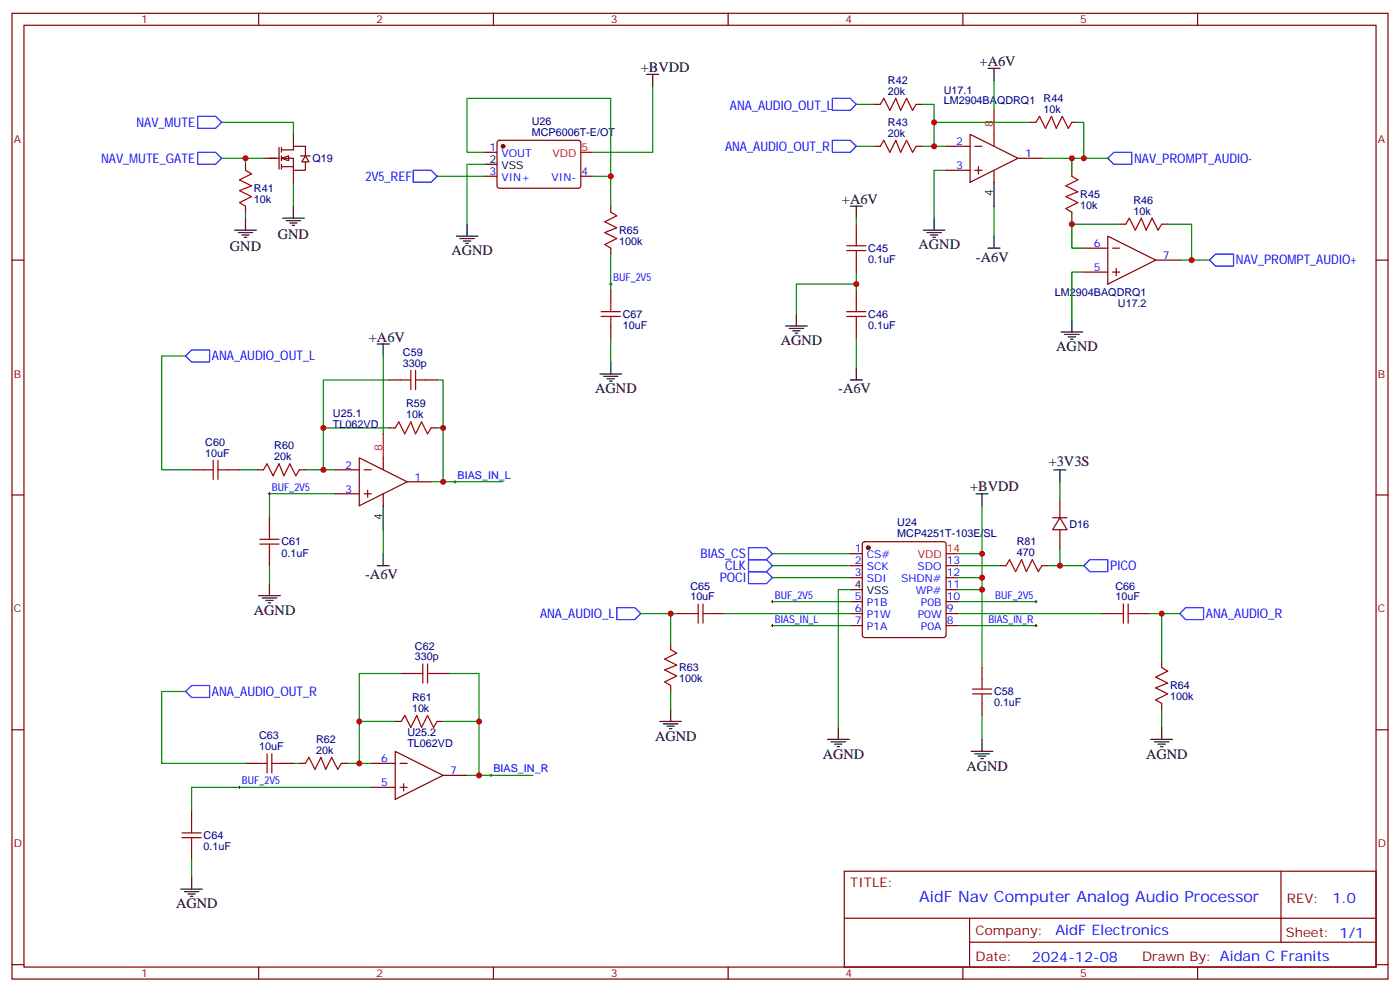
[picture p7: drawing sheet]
<svg xmlns="http://www.w3.org/2000/svg" width="412mm" height="292mm" viewBox="0 0 412 292" stroke-linecap="round" stroke-linejoin="round" font-family="sans-serif">
<g fill="none" stroke="#870000" stroke-width=".35">
<path d="M3.5 3.9h405.4v284.4h-405.4zM7.1 7.4h398.2v277.3h-398.2zM76.2 3.9v3.5M145.3 3.9v3.5M214.5 3.9v3.5M283.6 3.9v3.5M352.8 3.9v3.5M72.3 48.4v1.7M3.5 76.6h3.6M72.3 60.7v1.8M405.3 76.6h3.6M3.5 145.7h3.6"/>
<path d="M405.3 145.7h3.6M3.5 214.9h3.6M405.3 214.9h3.6M248.7 256.5h156.6v28.2h-156.6zM377.3 256.5v20.9M248.7 270.4h156.5M285.6 277.4h119.6M285.6 270.4v14.1M3.5 284h3.6M76.2 284.7v3.6M145.3 284.7v3.6M214.5 284.7v3.6"/>
<path d="M283.6 284.7v3.6M352.8 284.7v3.6M405.3 284h3.6"/>
</g>
<path d="M58.2 34.3h5.3l1.8 1.7-1.8 1.8h-5.3zM54.7 104.8l1.7-1.8h5.3v3.6h-5.3zM54.7 203.6l1.7-1.8h5.3v3.6h-5.3z" fill="none" stroke="#00f" stroke-width=".35"/>
<path d="M65.3 36h21.1v3.5M72.3 46.6v1.8M86.4 53.7v7M72.3 62.5v1.7" fill="none" stroke="#008700" stroke-width=".35"/>
<path d="M69.1 67.8h6.4M70.2 68.5h4.2M71.3 69.2h2.1M72 69.9h.7M72.3 64.2v3.6M83.3 64.2h6.3M84.3 64.9h4.2M85.4 65.7h2.1M86.1 66.4h.7M86.4 60.7v3.5" fill="none" stroke="#000" stroke-width=".35"/>
<path d="M72.3 50.1l1.8 1.1-3.5 1.8 3.5 1.7-3.5 1.4 3.5 1.8-3.5 1.8 1.7 1" fill="none" stroke="#a10000" stroke-width=".35"/>
<g fill="#fff" stroke="#870000" stroke-width=".35">
<path d="M82.9 46.6l2.1-.7v1.4z"/>
<path d="M90 45.9l1 1.8h-2.1z"/>
</g>
<g fill="none" stroke="#870000" stroke-width=".35">
<path d="M86.4 39.5v3.6M257.5 30.7h1.8M269.9 30.7h1.7M285.8 39.5l14.1 7.1-14.1 7.1zM292.8 39.5v3.6M303.4 36h1.8M315.7 36h1.8M77.6 46.6h4.6M82.2 43.4v6.4M82.9 44.1h3.5v-1h3.6v2.8M82.9 46.6h3.5v3.5h3.6v-2.4M82.9 49.1h3.5"/>
<path d="M82.9 43.4v1.4M82.9 45.9v1.4M82.9 48.4v1.4M86.4 50.1v3.6M88.5 45.9h2.9M142.9 44.8h3.5M142.9 51.9h3.5M146.6 41.5l.5-.2 23.6 .1 .4 .6-.1 13-.6 .4h-23.6l-.4-.7v-12.7zM171.1 51.9h3.5M257.5 43.1h1.8M269.9 43.1h1.7M278.7 50.1h7.1"/>
<path d="M278.7 43.1h7.1M287.2 50.1h2.1M287.2 43.1h2.1M288.2 49.1v2.1M292.8 50.1v3.6M299.9 46.6h7M315.7 50.1v1.8M179.9 60.7v1.8M179.9 73.1v1.7M252.2 66v3.5M252.2 76.6v3.5M315.7 62.5v1.7"/>
<path d="M319.3 73.1h7M326.3 69.5l14.1 7.1-14.1 7zM327.7 73.1h2.1M328.8 79.1v2.1M329.8 66h1.8M340.4 76.6h7.1M342.2 66h1.8M179.9 85.4v3.5M179.9 96v3.5M252.2 85.4v3.5M252.2 96v3.5M319.3 80.1h7"/>
<path d="M327.7 80.1h2.1M114.7 111.9h3.5M125.2 111.9h3.6M56.4 138.3h3.6M67 138.3h3.6M75.8 138.3h1.8M88.2 138.3h1.8M98.8 138.3h7M105.8 134.8l14.1 7.1-14.1 7zM107.2 138.3h2.2M112.9 134.8v3.5M114.7 126h1.7"/>
<path d="M127 126h1.8M79.4 152.4v3.6M98.8 145.4h7M107.2 145.4h2.2M108.3 144.3v2.1M112.9 145.4v3.5M119.9 141.9h7.1M254.2 159.7l.5-.2h23.3l.5 .2 .2 .5v26.8l-.2 .5-.5 .2h-23.3l-.5-.2-.2-.5v-26.8zM310.1 152.4h4.2M312.2 152.4l2.1 3.6h-4.2zM312.2 147.1v5.3M312.2 156v5.3"/>
<path d="M79.4 163v3.5M250.5 163h3.5M250.5 166.5h3.5M250.5 170.1h3.5M250.5 177.1h3.5M278.7 166.5h3.5M278.7 170.1h3.5M278.7 177.1h3.5M278.7 173.6h3.5M294.6 166.5h1.7M306.9 166.5h1.8M118.2 198.3h3.5"/>
<path d="M128.8 198.3h3.5M197.6 189.5v1.7M199.3 180.7h3.5M209.9 180.7h3.5M250.5 180.7h3.5M250.5 184.2h3.5M278.7 180.7h3.5M278.7 184.2h3.5M289.3 196.5v3.6M324.6 180.7h3.5M335.1 180.7h3.6M342.2 194.8v1.7"/>
<path d="M116.4 212.4h1.8M128.8 212.4h1.7M197.6 201.8v1.8M289.3 207.1v3.5M342.2 207.1v1.8M56.4 238.9v3.5M72.3 224.8h3.5M82.9 224.8h3.5M88.2 224.8h1.8M100.5 224.8h1.8M109.4 224.8h7M109.4 231.8h7"/>
<path d="M116.4 221.2l14.1 7.1-14.1 7zM117.8 224.8h2.1M117.8 231.8h2.1M118.9 230.8v2.1M130.5 228.3h7.1M56.4 249.4v3.6"/>
</g>
<g fill="none" stroke="#008700" stroke-width=".35">
<path d="M192.3 25.4v19.4h-17.7M252.2 30.7h5.3M271.6 30.7h3.6v12.4M275.2 36h28.2M292.8 23.7v8.8M317.5 36h1.8v10.6h-12.4M65.3 46.6h12.3M128.8 51.9h14.1M142.9 48.4h-5.3v17.6M142.9 44.8h-5.3v-15.8h42.3v22.9h-5.3M179.9 51.9v8.8M252.2 43.1h5.3"/>
<path d="M271.6 43.1h7.1M278.7 50.1h-3.5v14.1M315.7 46.6v3.5M319.3 46.6h7M179.9 74.8v10.6M252.2 64.2v1.8M292.8 60.7v8.8M315.7 64.2v8.9h3.6M315.7 66h14.1M344 66h7v10.6M347.5 76.6h8.8M179.9 99.5v7.1"/>
<path d="M252.2 83.6h-17.6v8.9M252.2 80.1v5.3M252.2 99.5v8.8M319.3 80.1h-3.6v14.1M54.7 104.8h-7.1v33.5h8.8M112.9 104.8v22.9M114.7 111.9h-19.5v14.1M128.8 111.9h1.7v14.1M70.6 138.3h5.2M90 138.3h5.2M114.7 126h-19.5v12.3h3.6M128.8 126h1.7v15.9h-3.5"/>
<path d="M98.8 145.4h-19.4v7M112.9 156v7M130.5 141.9h17.7M289.3 148.9v14.1h-7.1M312.2 141.9v5.2M79.4 166.5v5.3M227.5 163h23M227.5 170.1h23M227.5 166.5h23M227.5 177.1h23M250.5 173.6h-3.6v40.6M282.2 170.1h7.1"/>
<path d="M282.2 166.5h12.4M282.2 177.1h23M289.3 163v10.6h-7.1M289.3 173.6v22.9M308.7 166.5h10.6M312.2 161.3v5.2M118.2 198.3h-12.4v26.5M132.3 198.3h8.8v14.1M188.7 180.7h10.6M197.6 180.7v8.8M213.4 180.7h37.1M227.5 184.2h23"/>
<path d="M282.2 184.2h23M282.2 180.7h42.4M338.7 180.7h8.8M342.2 180.7v14.1M54.7 203.6h-7.1v21.2h24.7M105.8 212.4h10.6M130.5 212.4h10.6v15.9h-3.5M197.6 203.6v5.3M289.3 210.6v7.1M342.2 208.9v5.3M86.4 224.8h1.8M102.3 224.8h7.1"/>
<path d="M109.4 231.8h-53v7.1M141.1 228.3h15.9M56.4 253v5.3"/>
</g>
<path d="M245.2 29h5.3l1.7 1.7-1.7 1.8h-5.3zM58.2 44.8h5.3l1.8 1.8-1.8 1.8h-5.3zM121.7 50.1h5.3l1.8 1.8-1.8 1.8h-5.3zM245.2 41.3h5.3l1.7 1.8-1.7 1.7h-5.3zM326.3 46.6l1.8-1.8h5.3v3.6h-5.3zM356.3 76.6l1.8-1.8h5.3v3.6h-5.3zM181.7 178.9h5.3l1.7 1.8-1.7 1.7h-5.3zM220.5 161.3h5.3l1.7 1.7-1.7 1.8h-5.3zM220.5 164.8h5.3l1.7 1.7-1.7 1.8h-5.3zM220.5 168.3h5.3l1.7 1.8-1.7 1.7h-5.3zM321 164.8h5.3v3.5h-5.3l-1.7-1.8zM347.5 180.7l1.7-1.8h5.3v3.5h-5.3z" fill="none" stroke="#00f" stroke-width=".35"/>
<path d="M292.8 32.5v7M171.1 44.8h3.5M112.9 127.7v7.1M278.7 163h3.5" fill="none" stroke="#f00" stroke-width=".35"/>
<g fill="none" stroke="#000" stroke-width=".35">
<path d="M190.5 21.9h3.5M192.3 21.9v3.5M291 20.1h3.6M292.8 20.1v3.6M142.9 48.4h3.5M292.8 53.7v7M134.4 69.5h6.4M135.5 70.2h4.2M136.5 70.9h2.1M137.2 71.6h.7M137.6 66v3.5M250.5 60.7h3.5"/>
<path d="M252.2 60.7v3.5M272 67.8h6.3M273 68.5h4.3M274.1 69.2h2.1M274.8 69.9h.7M275.2 64.2v3.6M291 73.1h3.6M292.8 69.5v3.6M231.4 96h6.4M232.5 96.7h4.2M233.5 97.4h2.2M234.2 98.1h.7"/>
<path d="M234.6 92.5v3.5M312.6 97.8h6.3M313.6 98.5h4.3M314.7 99.2h2.1M315.4 99.9h.7M315.7 94.2v3.6M111.1 101.3h3.6M112.9 101.3v3.5M176.7 110.1h6.4M177.8 110.8h4.2M178.9 111.5h2.1M179.6 112.2h.7"/>
<path d="M179.9 106.6v3.5M250.5 111.9h3.5M252.2 108.3v3.6M310.4 138.3h3.6M312.2 138.3v3.6M112.9 148.9v7.1M287.5 145.4h3.5M289.3 145.4v3.5M76.2 175.4h6.3M77.3 176.1h4.2M78.3 176.8h2.1M79 177.5h.7"/>
<path d="M79.4 171.8v3.6M111.1 166.5h3.6M112.9 163v3.5M250.5 173.6h3.5M194.4 212.4h6.3M195.4 213.1h4.3M196.5 213.8h2.1M197.2 214.5h.7M197.6 208.9v3.5M243.8 217.7h6.3M244.8 218.4h4.3M245.9 219.1h2.1"/>
<path d="M246.6 219.8h.7M246.9 214.2v3.5M289.3 217.7v3.5M339 217.7h6.4M340.1 218.4h4.2M341.1 219.1h2.2M341.8 219.8h.7M342.2 214.2v3.5M286.1 221.2h6.4M287.2 221.9h4.2M288.2 222.6h2.1M288.9 223.3h.7"/>
<path d="M56.4 258.3v3.5M53.3 261.8h6.3M54.3 262.5h4.3M55.4 263.2h2.1M56.1 263.9h.7"/>
</g>
<g fill="none" stroke="#a10000" stroke-width=".35">
<path d="M259.3 30.7l1-1.7 1.8 3.5 1.8-3.5 1.4 3.5 1.8-3.5 1.7 3.5 1.1-1.8M305.2 36l1-1.7 1.8 3.5 1.7-3.5 1.4 3.5 1.8-3.5 1.8 3.5 1-1.8M259.3 43.1l1-1.8 1.8 3.5 1.8-3.5 1.4 3.5 1.8-3.5 1.7 3.5 1.1-1.7M315.7 51.9l1.8 1.1-3.5 1.7 3.5 1.8-3.5 1.4 3.5 1.8-3.5 1.7 1.7 1.1M179.9 62.5l1.8 1-3.5 1.8 3.5 1.8-3.5 1.4 3.5 1.7-3.5 1.8 1.7 1.1M249.4 72.4h5.7M249.4 73.8h5.7M252.2 69.5v2.9M252.2 73.8v2.8M331.6 66l1.1-1.8 1.7 3.6 1.8-3.6 1.4 3.6 1.8-3.6 1.7 3.6 1.1-1.8M177.1 91.8h5.6M177.1 93.2h5.6"/>
<path d="M179.9 88.9v2.9M179.9 93.2v2.8M249.4 91.8h5.7M249.4 93.2h5.7M252.2 88.9v2.9M252.2 93.2v2.8M118.2 111.9h2.8M121 109v5.7M122.4 111.9h2.8M122.4 109v5.7M60 138.3h2.8M62.8 135.5v5.6"/>
<path d="M64.2 135.5v5.6M64.2 138.3h2.8M77.6 138.3l1.1-1.7 1.7 3.5 1.8-3.5 1.4 3.5 1.8-3.5 1.7 3.5 1.1-1.8M116.4 126l1.1-1.8 1.7 3.5 1.8-3.5 1.4 3.5 1.8-3.5 1.7 3.5 1.1-1.7M76.6 158.8h5.6M79.4 156v2.8M76.6 160.2h5.6M79.4 160.2v2.8M205.7 177.8v5.7M207.1 177.8v5.7M296.3 166.5l1.1-1.7 1.8 3.5 1.7-3.5 1.4 3.5 1.8-3.5 1.8 3.5 1-1.8M330.9 177.8v5.7"/>
<path d="M332.3 177.8v5.7M121.7 198.3h2.8M124.5 195.5v5.6M125.9 198.3h2.9M125.9 195.5v5.6M197.6 191.2l1.7 1.1-3.5 1.8 3.5 1.7-3.5 1.4 3.5 1.8-3.5 1.8 1.8 1M202.8 180.7h2.9M207.1 180.7h2.8M328.1 180.7h2.8M332.3 180.7h2.8M342.2 196.5l1.8 1.1-3.6 1.8 3.6 1.7-3.6 1.4 3.6 1.8-3.6 1.8 1.8 1M118.2 212.4l1-1.8 1.8 3.6 1.8-3.6 1.4 3.6 1.7-3.6 1.8 3.6 1.1-1.8"/>
<path d="M286.5 202.9h5.6M286.5 204.3h5.6M289.3 200.1v2.8M289.3 204.3v2.8M75.8 224.8h2.9M78.7 221.9v5.7M80.1 221.9v5.7M80.1 224.8h2.8M90 224.8l1-1.8 1.8 3.5 1.7-3.5 1.5 3.5 1.7-3.5 1.8 3.5 1-1.7M53.6 245.2h5.7M53.6 246.6h5.7M56.4 242.4v2.8"/>
<path d="M56.4 246.6v2.8"/>
</g>
<g fill="#870000" stroke="#870000" stroke-width=".35">
<circle cx="255.8" cy="161.3" r=".53"/>
<circle cx="148.2" cy="43.1" r=".53"/>
</g>
<g fill="none" stroke="#000" stroke-width=".29">
<path d="M179.6 83.6h.7M179.9 83.3v.7M79 145.4h.7M79.4 145v.7M133.7 141.9h.7M134.1 141.5v.7M227.2 177.1h.7M227.5 176.8v.7M304.8 177.1h.7M305.2 176.8v.7M227.2 184.2h.7M227.5 183.8v.7"/>
<path d="M304.8 184.2h.7M305.2 183.8v.7M70.2 231.8h.7M70.6 231.5v.7M144.3 228.3h.7M144.6 227.9v.7"/>
</g>
<g fill="#c00">
<circle cx="72.3" cy="46.6" r=".88"/>
<circle cx="252.2" cy="83.6" r=".88"/>
<circle cx="275.2" cy="43.1" r=".88"/>
<circle cx="275.2" cy="36" r=".88"/>
<circle cx="319.3" cy="46.6" r=".88"/>
<circle cx="315.7" cy="46.6" r=".88"/>
<circle cx="315.7" cy="66" r=".88"/>
<circle cx="351" cy="76.6" r=".88"/>
<circle cx="289.3" cy="163" r=".88"/>
<circle cx="289.3" cy="170.1" r=".88"/>
<circle cx="289.3" cy="173.6" r=".88"/>
<circle cx="130.5" cy="141.9" r=".88"/>
<circle cx="95.3" cy="126" r=".88"/>
<circle cx="130.5" cy="126" r=".88"/>
<circle cx="95.3" cy="138.3" r=".88"/>
<circle cx="141.1" cy="228.3" r=".88"/>
<circle cx="105.8" cy="212.4" r=".88"/>
<circle cx="105.8" cy="224.8" r=".88"/>
<circle cx="141.1" cy="212.4" r=".88"/>
<circle cx="197.6" cy="180.7" r=".88"/>
<circle cx="342.2" cy="180.7" r=".88"/>
<circle cx="179.9" cy="51.9" r=".88"/>
<circle cx="312.2" cy="166.5" r=".88"/>
</g>
<text font-size="4.6" fill="#00f" x="270.8" y="265.5">AidF Nav Computer Analog Audio Processor</text>
<g font-size="4.2">
<text x="188.7" y="21.2">+BVDD</text>
<text x="288.6" y="19.4">+A6V</text>
<text x="248" y="60">+A6V</text>
<text x="81.8" y="70.4">GND</text>
<text x="67.7" y="73.9">GND</text>
<text x="133" y="75.2">AGND</text>
<text x="270.6" y="73.4">AGND</text>
<text x="287.5" y="77">-A6V</text>
<text x="108.7" y="100.6">+A6V</text>
<text x="230" y="101.6">AGND</text>
<text x="311.1" y="103.4">AGND</text>
<text x="175.3" y="115.7">AGND</text>
<text x="246.9" y="115.8">-A6V</text>
<text x="308.9" y="137.2">+3V3S</text>
<text x="285.8" y="144.7">+BVDD</text>
<text x="107.6" y="170.5">-A6V</text>
<text x="74.8" y="181">AGND</text>
<text x="193" y="218.1">AGND</text>
<text x="242.4" y="223.3">AGND</text>
<text x="284.7" y="226.9">AGND</text>
<text x="337.6" y="223.3">AGND</text>
<text x="51.9" y="267.4">AGND</text>
</g>
<g font-size="4.2" fill="#00f">
<text x="392.5" y="265.8">1.0</text>
<text x="310.9" y="275.3">AidF Electronics</text>
<text x="304" y="283.1">2024-12-08</text>
</g>
<g font-size="3.9" fill="#00f">
<text x="215" y="32.3">ANA_AUDIO_OUT_L</text>
<text x="40.2" y="37.4">NAV_MUTE</text>
<text x="29.8" y="48">NAV_MUTE_GATE</text>
<text x="213.6" y="44.4">ANA_AUDIO_OUT_R</text>
<text x="334.1" y="47.9">NAV_PROMPT_AUDIO-</text>
<text x="107.6" y="53.4">2V5_REF</text>
<text x="364.1" y="77.7">NAV_PROMPT_AUDIO+</text>
<text x="62.4" y="105.9">ANA_AUDIO_OUT_L</text>
<text x="206.4" y="164.4">BIAS_CS</text>
<text x="213.6" y="167.9">CLK</text>
<text x="327" y="167.9">PICO</text>
<text x="212" y="171.4">POCI</text>
<text x="159.1" y="182">ANA_AUDIO_L</text>
<text x="355.2" y="181.9">ANA_AUDIO_R</text>
<text x="62.4" y="204.9">ANA_AUDIO_OUT_R</text>
</g>
<g font-size="3.9" fill="#800">
<text x="250.5" y="261.1">TITLE:</text>
<text x="379.1" y="265.8">REV:</text>
<text x="287.4" y="275.3">Company:</text>
<text x="378.7" y="275.9">Sheet: 1/1</text>
<text x="287.4" y="283">Date:</text>
<text x="336.4" y="283.1">Drawn By: Aidan C Franits</text>
</g>
<g font-size="3.2" fill="#800">
<text x="41.6" y="6.9">1</text>
<text x="110.8" y="6.9">2</text>
<text x="179.9" y="6.9">3</text>
<text x="249.1" y="6.9">4</text>
<text x="318.2" y="6.9">5</text>
<text x="4.1" y="42">A</text>
<text x="405.9" y="42">A</text>
<text x="4.1" y="111.2">B</text>
<text x="405.9" y="111.2">B</text>
<text x="4.1" y="180.3">C</text>
<text x="405.9" y="180.3">C</text>
<text x="4.1" y="249.4">D</text>
<text x="405.9" y="249.4">D</text>
<text x="41.6" y="287.7">1</text>
<text x="110.8" y="287.7">2</text>
<text x="179.9" y="287.7">3</text>
<text x="249.1" y="287.7">4</text>
<text x="318.2" y="287.7">5</text>
</g>
<g font-size="3.2" fill="#000080">
<text x="261.6" y="27.9">20k</text>
<text x="261.6" y="24.7">R42</text>
<text x="278" y="27.6">U17.1</text>
<text x="307.4" y="29.9">R44</text>
<text x="278" y="30.7">LM2904BAQDRQ1</text>
<text x="307.4" y="33.2">10k</text>
<text x="156.6" y="39.9">MCP6006T-E/OT</text>
<text x="156.6" y="36.7">U26</text>
<text x="261.6" y="40.3">20k</text>
<text x="261.6" y="37">R43</text>
<text x="92.1" y="47.7">Q19</text>
<text x="74.8" y="59.8">10k</text>
<text x="74.8" y="56.5">R41</text>
<text x="318.2" y="58.3">R45</text>
<text x="333.9" y="59.9">R46</text>
<text x="318.2" y="61.5">10k</text>
<text x="333.9" y="63.2">10k</text>
<text x="182.4" y="68.9">R65</text>
<text x="182.4" y="72.1">100k</text>
<text x="255.8" y="77.4">0.1uF</text>
<text x="255.8" y="74.2">C45</text>
<text x="310.8" y="87.2">LM2904BAQDRQ1</text>
<text x="183.4" y="93.6">C67</text>
<text x="255.8" y="93.6">C46</text>
<text x="329.3" y="90.4">U17.2</text>
<text x="183.4" y="96.8">10uF</text>
<text x="255.8" y="96.8">0.1uF</text>
<text x="118.7" y="108">330p</text>
<text x="118.7" y="104.8">C59</text>
<text x="119.6" y="119.9">R59</text>
<text x="98.1" y="126">TL062VD</text>
<text x="98.1" y="122.7">U25.1</text>
<text x="119.6" y="123.2">10k</text>
<text x="60.5" y="131.2">C60</text>
<text x="60.5" y="134.4">10uF</text>
<text x="80.8" y="135.5">20k</text>
<text x="80.8" y="132.3">R60</text>
<text x="264.3" y="154.9">U24</text>
<text x="315" y="155.4">D16</text>
<text x="82.9" y="160.6">C61</text>
<text x="264.3" y="158.1">MCP4251T-103E/SL</text>
<text x="299.5" y="160.5">R81</text>
<text x="82.9" y="163.9">0.1uF</text>
<text x="299.5" y="163.7">470</text>
<text x="203.4" y="173.6">C65</text>
<text x="328.6" y="173.6">C66</text>
<text x="203.4" y="176.8">10uF</text>
<text x="328.6" y="176.8">10uF</text>
<text x="122.2" y="191.2">C62</text>
<text x="122.2" y="194.4">330p</text>
<text x="200" y="197.7">R63</text>
<text x="200" y="200.9">100k</text>
<text x="344.7" y="203">R64</text>
<text x="121.4" y="209.6">10k</text>
<text x="121.4" y="206.4">R61</text>
<text x="292.8" y="208">0.1uF</text>
<text x="292.8" y="204.7">C58</text>
<text x="344.7" y="206.2">100k</text>
<text x="76.4" y="220.9">10uF</text>
<text x="76.4" y="217.7">C63</text>
<text x="93.1" y="221.9">20k</text>
<text x="93.1" y="218.7">R62</text>
<text x="120" y="219.8">TL062VD</text>
<text x="120" y="216.6">U25.2</text>
<text x="60" y="250.3">0.1uF</text>
<text x="60" y="247">C64</text>
</g>
<g font-size="3.2" fill="#f00">
<text x="292.5" y="37.4" transform="rotate(-90 292.5 37.4)">8</text>
<text x="162.7" y="46.2">VDD</text>
<text x="171.3" y="44.5">5</text>
<text x="112.5" y="132.7" transform="rotate(-90 112.5 132.7)">8</text>
<text x="270.3" y="164.4">VDD</text>
<text x="278.9" y="162.7">14</text>
</g>
<g font-size="3.2" fill="#00f">
<text x="144.2" y="44.5">1</text>
<text x="147.7" y="46.2">VOUT</text>
<text x="281.6" y="42.7">2</text>
<text x="302" y="46.2">1</text>
<text x="144.2" y="51.5">3</text>
<text x="147.7" y="53.3">VIN+</text>
<text x="162.5" y="53.3">VIN-</text>
<text x="171.3" y="51.5">4</text>
<text x="281.6" y="49.8">3</text>
<text x="322.2" y="72.7">6</text>
<text x="342.5" y="76.2">7</text>
<text x="180.6" y="82.8">BUF_2V5</text>
<text x="322.2" y="79.8">5</text>
<text x="101.7" y="138">2</text>
<text x="122.1" y="141.5">1</text>
<text x="134.8" y="141">BIAS_IN_L</text>
<text x="80.1" y="144.5">BUF_2V5</text>
<text x="101.7" y="145">3</text>
<text x="251.8" y="162.7">1</text>
<text x="251.8" y="166.2">2</text>
<text x="255.3" y="164.4">CS#</text>
<text x="255.3" y="168">SCK</text>
<text x="270.3" y="168">SDO</text>
<text x="278.9" y="166.2">13</text>
<text x="251.8" y="169.7">3</text>
<text x="255.3" y="171.5">SDI</text>
<text x="265.4" y="171.5">SHDN#</text>
<text x="278.9" y="173.2">11</text>
<text x="278.9" y="169.7">12</text>
<text x="228.2" y="176.2">BUF_2V5</text>
<text x="251.8" y="176.8">5</text>
<text x="255.3" y="178.5">P1B</text>
<text x="269.7" y="175">WP#</text>
<text x="271.3" y="178.5">P0B</text>
<text x="278.9" y="176.8">10</text>
<text x="293.2" y="176.2">BUF_2V5</text>
<text x="228.2" y="183.3">BIAS_IN_L</text>
<text x="251.8" y="180.3">6</text>
<text x="251.8" y="183.8">7</text>
<text x="255.3" y="182.1">P1W</text>
<text x="255.3" y="185.6">P1A</text>
<text x="270.3" y="182.1">P0W</text>
<text x="271.3" y="185.6">P0A</text>
<text x="278.9" y="183.8">8</text>
<text x="278.9" y="180.3">9</text>
<text x="291.2" y="183.3">BIAS_IN_R</text>
<text x="112.3" y="224.4">6</text>
<text x="132.6" y="227.9">7</text>
<text x="145.3" y="227.4">BIAS_IN_R</text>
<text x="71.3" y="230.9">BUF_2V5</text>
<text x="112.3" y="231.5">5</text>
</g>
<g font-size="3.2">
<text x="144.2" y="48">2</text>
<text x="147.7" y="49.8">VSS</text>
<text x="292.5" y="57.8" transform="rotate(-90 292.5 57.8)">4</text>
<text x="112.5" y="153" transform="rotate(-90 112.5 153)">4</text>
<text x="251.8" y="173.2">4</text>
<text x="255.3" y="175">VSS</text>
</g>
</svg>
